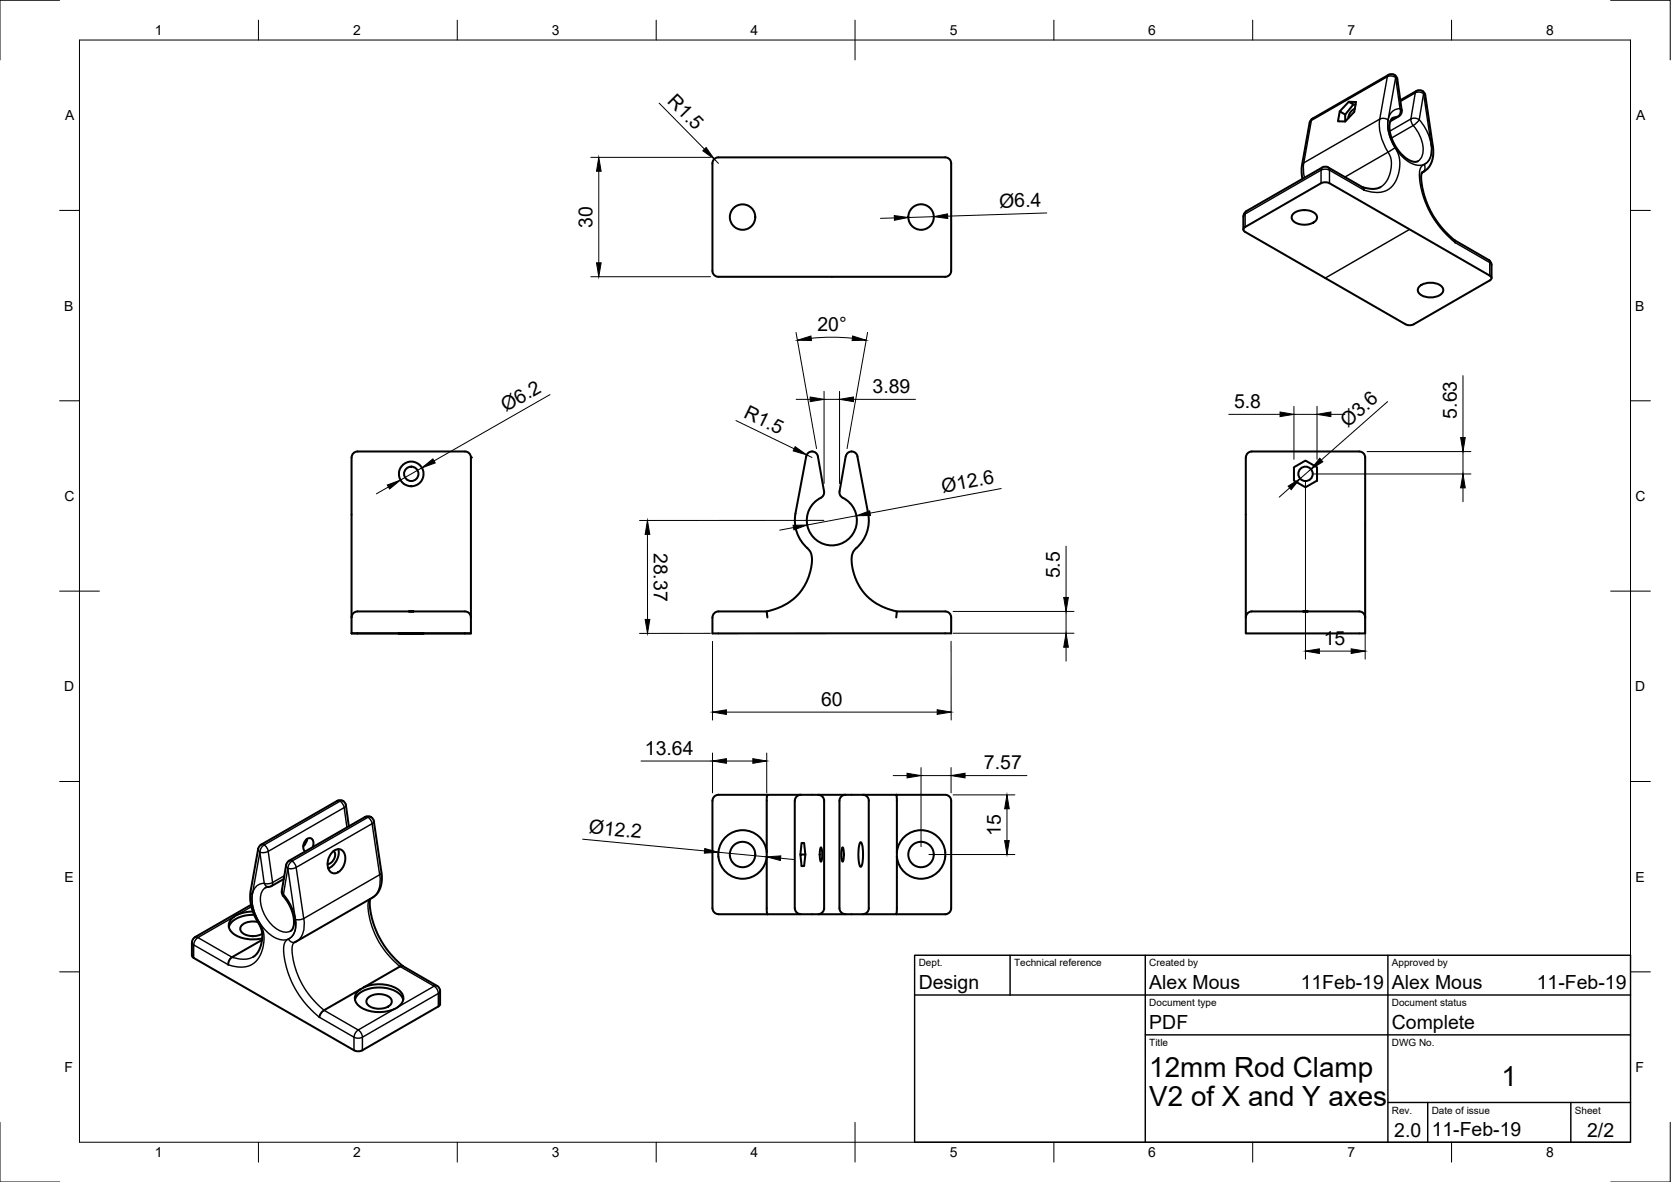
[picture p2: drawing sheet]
<svg xmlns="http://www.w3.org/2000/svg" width="420mm" height="297mm" viewBox="0 0 420 297" stroke-linecap="round" stroke-linejoin="round" font-family="sans-serif">
<!-- layer: Visible -->
<g fill="none" stroke="#000" stroke-width=".51">
<path d="M179.7 39.9l.9-.4h57.1a1.51 1.51 0 0 1 1.5 1.5v27.1a1.51 1.51 0 0 1-1.5 1.5h-57.1a1.51 1.51 0 0 1-1.5-1.5v-27.1l.1-.5zM329.3 30.8l-2 11.1 .2 3M336.9 28l-.5 2.5h1.8l2.3-2.4 .5-2.5h-1.9l1.2 .6-2.1 2.6M339.1 25.6l-2.2 2.4 1.3 .8v1.7M340.3 26.2l.5 .1M340.7 27.3a2.66 2.66 0 0 0-1.7 2.4M349.6 30.5l2.4-1.5 .5-.9-1.1-8.2a1.48 1.48 0 0 0-2.3-1.1l-19.1 11-.4 .4-.3 .6M350.2 29.6l-.7 1-.1 2.2 .6 2.1 1 2.1 1.3 1.7 1.5 1.2 1.5 .7 1.2-.1M352.1 25.2l4.1-2.3a1.49 1.49 0 0 1 2.2 1l1.9 12.9a5.9 5.9 0 0 1-2.3 6.3l-.5 .3M312.6 54.4v3.3M312.8 57.3l19.4-11.3a2.49 2.49 0 0 1 2.1 0l40.3 23.3a.63 .63 0 0 1 .4 .6 .63 .63 0 0 1-.4 .6l-19.1 11a2.3 2.3 0 0 1-2.1 0l-40.3-23.2-.4-.4zM313.4 53.1a1.49 1.49 0 0 0-.7 1.3"/>
<path d="M325.2 53.7a4.5 4.5 0 0 1 5.8 .3 1.49 1.49 0 0 1-1.2 2.1 4.2 4.2 0 0 1-4.9-1l-.1-.9zM327.8 52.8h.3M332.5 42.1l-19.1 11M334 42.1l8.6 5 .4 .7M334 42.1a1.49 1.49 0 0 0-1.5 0M342.5 47l2.5 .5 1-.1 1.1-.4M357.6 43.3l-.2 .5-.1 1.1 .4 2.5a22.6 22.6 0 0 0 8 13M357 71.9a4.4 4.4 0 0 1 5.7 .4 1.58 1.58 0 0 1-1.3 2.2 4.3 4.3 0 0 1-4.7-1 1.21 1.21 0 0 1 .3-1.6zM365.7 60.4l8.6 4.9a1.49 1.49 0 0 1 .7 1.3v3.3M365.7 60.4l.2 .6M88.4 115v44.2h1.5M88.4 115a1.49 1.49 0 0 1 1.5-1.5h27a1.49 1.49 0 0 1 1.5 1.5v40.2"/>
<path d="M313.2 115v44.2h30.1v-4M313.3 115a1.49 1.49 0 0 1 1.5-1.5h27a1.49 1.49 0 0 1 1.5 1.5v40.2M325.4 117.4l2.9-1.7 2.9 1.7v3.4l-2.9 1.7-2.9-1.7zM88.4 159.2h1.5M88.4 159.2h.1M89.9 159.2h27M100.2 159.2h6.4zM102.8 153.7h1.2zM102.8 153.7h-12.9a1.49 1.49 0 0 0-1.5 1.4M104 153.7h12.9a1.49 1.49 0 0 1 1.5 1.4M116.9 159.2h1.5M118.4 155.2v4h-1.5"/>
<path d="M118.4 159.2h.1M192.8 153.7a13.2 13.2 0 0 0 11.2-14.4l-.4-.9a10.2 10.2 0 0 1-3.6-9.4l2.7-14.3a1.49 1.49 0 0 1 1.5-1.2 1.49 1.49 0 0 1 1.5 1.2l1.5 8.8a1.91 1.91 0 0 1-1.6 2 6.3 6.3 0 0 0-.8 9.8 6.3 6.3 0 0 0 9.7-1.1 6.3 6.3 0 0 0-2.9-9.3 1.49 1.49 0 0 1-.5-1.4l1.5-8.8a1.5 1.5 0 0 1 1.5-1.2 1.5 1.5 0 0 1 1.5 1.2l2.7 14.4a10.3 10.3 0 0 1-3.6 9.4l-.5 .9-.1 1.3a13.5 13.5 0 0 0 11.4 13l-.2 1.5M192.8 153.7h-12.2a1.52 1.52 0 0 0-1.5 1.5v4h60.1v-4a1.49 1.49 0 0 0-1.5-1.5h-12.2M192.8 153.7l.2 1.5M327.7 153.7h1.1zM327.7 153.7h-12.9a1.49 1.49 0 0 0-1.5 1.4M328.8 153.7h13a1.49 1.49 0 0 1 1.5 1.4M193 199.7h-12.4a1.49 1.49 0 0 0-1.4 1.5l-.1 27a1.54 1.54 0 0 0 1.5 1.5l12.4 .1-.2-.9v-28.3l.1-.9h32.4M201.3 199.7a1.49 1.49 0 0 0-1.4 1.5l-.1 27a1.54 1.54 0 0 0 1.5 1.5M205.7 199.7a1.49 1.49 0 0 1 1.5 1.5v27a1.49 1.49 0 0 1-1.5 1.5M212.6 199.7a1.49 1.49 0 0 0-1.5 1.5v27a1.49 1.49 0 0 0 1.5 1.5M217 199.7a1.49 1.49 0 0 1 1.5 1.5l-.1 27a1.45 1.45 0 0 1-1.4 1.5"/>
<path d="M77 211l.2 .1M77.2 210.8l-.2 .8-.7 1.1M78.6 212.9a1.45 1.45 0 0 0-.8-2.3 2.14 2.14 0 0 0-1.1 3.4M83.7 214a1.79 1.79 0 0 1 2.1-.4 1.79 1.79 0 0 1 1 1.9 3.6 3.6 0 0 1-2.9 4 2.44 2.44 0 0 1-1.4-3.4l.6-1.3zM83.8 213.9a1.62 1.62 0 0 1 0 2.3 1.81 1.81 0 0 1-1.4 .9M85 213.4a4.4 4.4 0 0 1-2.4 4.8M87.7 207.7l-.7-5.3a1.49 1.49 0 0 0-2.2-1.1l-19.4 11.1-.5 .9-1.9 10.7a14.3 14.3 0 0 0 2.6 9.2l.4 1.8-.3 2.2-.8 2-1.3 1.3M94 206.4l1.9 12.8a5.9 5.9 0 0 1-2.3 6.4l-19.5 11.2M94 206.4a1.48 1.48 0 0 0-2.2-1.1l-19.4 11.2-.5 .9-1 6.5a4.3 4.3 0 0 0 1.2 2.4l1.1 1.9 .7 2.4-.1 2.2-.2 .7-.6 .5M180.6 214.2a6.1 6.1 0 0 0 5.5 6.6 6.1 6.1 0 0 0 6.7-5.5M180.6 214.1a6.1 6.1 0 0 1 6.1-5.5 6.1 6.1 0 0 1 6.1 5.5M201.3 214.7l.2-2.9h.7l.3 2.9-.3 2.9h-.7l-.2-2.9h1.2"/>
<path d="M206.4 213v-.1a5.2 5.2 0 0 1 0 3.6l-.3-1.8zM211.8 213a4.6 4.6 0 0 1 0 3.5l-.3-1.6zM216.3 211.7h.1a5.8 5.8 0 0 1 .6 4 2.52 2.52 0 0 1-.6 2.1 9.4 9.4 0 0 1-.1-6.1zM225.5 214.1a6.1 6.1 0 0 1 9.3-4.5 6.1 6.1 0 0 1 0 10.3 6.1 6.1 0 0 1-9.3-4.6M63.1 227.4l-14.1 8.1a1.57 1.57 0 0 0-.7 1.3v3.3l.4 .6 40.3 23.2a2.3 2.3 0 0 0 2.1 0l19.3-11.1 .3-.5v-3.2a1.49 1.49 0 0 0-.8-1.3M63.4 235.3h.4M63.6 229.1a6.5 6.5 0 0 0-5.7 2.3 2.52 2.52 0 0 0 1.4 3.7 9.7 9.7 0 0 0 6.6 .7M63.9 229.9a6.5 6.5 0 0 0-6.2 2.7l-.2 .4M64.8 231.7a3.9 3.9 0 0 0-4.3 1.4 1.8 1.8 0 0 0 1.6 1.9 4.8 4.8 0 0 0 3.8-.3M65.9 236.2l-7.7 4.5-.7 .9-.1 .9M67.5 222.9l-.7 .2M71.4 220.9l-3.1 1.8-.8 .2"/>
<path d="M93.1 225.9l-.1 1.4 .3 2.5 .9 3.1 1 2.5 1.3 2 1.6 2.2 3.2 3.2M193 229.8h32.4l.1-1v-28.1l-.2-1h12.4a1.51 1.51 0 0 1 1.5 1.5v27a1.51 1.51 0 0 1-1.5 1.6h-12.4M89.3 251.3a4.9 4.9 0 0 1 4.3-3 7.9 7.9 0 0 1 7.4 2.2l.4 .8M90.6 248.6a2.55 2.55 0 0 0-1.4 2.5 2.55 2.55 0 0 0 1.8 2.2 9 9 0 0 0 9-.2M91.4 248.1a9.3 9.3 0 0 1 9 .8 2.42 2.42 0 0 1-.4 4.2M92.6 250.7a4.5 4.5 0 0 1 5.7 .3 1.5 1.5 0 0 1-1.1 2.2 4.3 4.3 0 0 1-5-1.1l-.1-.5zM109.9 247.8l-8.6-5-.4-.1-19.4 11.2-.9 .8-.3 .9"/>
<circle cx="186.7" cy="54.6" r="3.2"/>
<circle cx="231.6" cy="54.5" r="3.2"/>
<circle cx="103.4" cy="119.1" r="3.1"/>
<circle cx="103.4" cy="119.1" r="1.81"/>
<circle cx="328.3" cy="119.1" r="1.81"/>
<circle cx="186.7" cy="214.7" r="3.2"/>
<circle cx="231.6" cy="214.7" r="3.2"/>
</g>
<g fill="#000">
<circle cx="118.4" cy="115" r=".25"/>
<circle cx="237.7" cy="229.8" r=".25"/>
</g>
<!-- layer: Visible Narrow -->
<g fill="none" stroke="#000" stroke-width=".36">
<path d="M348.8 19.3l-19.1 11-1.9 10.6M348.8 19.3l-1.9 10.6M348.8 19.3a1.99 1.99 0 0 1 2.1 .2M349.1 18.8l-.3 .5M350.6 18.8l.3 .7M350.9 19.5l1.1 7.8M350.9 19.5l-1.9 10.6a2.03 2.03 0 0 0-2.1-.2M350.9 19.5l.5 .4M330 29.8l-.7 1M346.9 29.9a12.3 12.3 0 0 0 2.1 8.3M346.9 29.9l-19.1 11M349 38.2l.8 2-.2 2.9-.9 2.4-.8 .9-.8 .6"/>
<path d="M349 38.2l-10.8 6.3M349 30.1a10.3 10.3 0 0 0 1.8 7M350.8 37.1l1 2.3 .1 2.5a6.7 6.7 0 0 1-3.3 6 7.5 7.5 0 0 1-5.6-.1l-8.7-5M350.8 37.1l-1.8 1.1M351.4 29.3l-1.8 1M351.4 29.3l-1.2 .3M351.7 29.2l-.3 .1M352 27.3l.5 .4M352 27.3a3.2 3.2 0 0 0-3.1 3.5 11.8 11.8 0 0 0 6.4 10.4 3.2 3.2 0 0 0 4.6-3 11.6 11.6 0 0 0-3-8.1M352 27.3a1.72 1.72 0 0 1-.6 2M352.1 25.5l3.8-2.1-1.1 6.5M354.8 29.9l-5.4 3.1"/>
<path d="M354.8 29.9a2 2 0 0 1 2.1 .2M354.8 29.9v.6l.5 1M355.3 31.5l-5.4 3.2M355.3 31.5a8.4 8.4 0 0 1 2.2 7.8l-1 1.2M356.2 22.9l-.3 .4a1.98 1.98 0 0 1 2.1 .2M356.8 30.1l1.1-6.6 2 12.9M356.9 30.1l-1.6 1.4M357.6 22.9l.4 .6 .4 .4M359.9 36.4l.4 .4M359.9 36.4a4.4 4.4 0 0 1-1.8 4.9M313.1 53.8v3.3M313.1 53.8l-.4 .6"/>
<path d="M313.4 53.1l-.3 .7M327.8 40.9l-.1 1.8 .3 2M327.8 40.9l-.4 .6M332.2 42.8l-19.1 11M332.2 42.8v3.2M332.2 42.8l1.3-.3 .8 .3M332.5 42.1l-.3 .7M334 42.1l.3 .7M334.3 42.8v3.2M354.4 57.6l-21.2 12.3M357.7 43.3h-.1M357.7 43.3l-.2 .1"/>
<path d="M358 43.1l-.2 .2M358.1 41.3a3.4 3.4 0 0 0-1.1 3.8 24 24 0 0 0 8.9 15.9l8.7 5M358.1 41.3a1.46 1.46 0 0 1-.3 1.9M374.3 65.3l.3 .7M374.6 66v3.3M374.6 66l.4 .6M64.9 213.3l.1 .4 .4 .5M65.7 212.3h.7M66.4 212.3l.6 .5 .5 1.1-1.3 .4-.8-.1M66.4 212.3l-.8 1-.2 .9M72 217.4v.2a1.11 1.11 0 0 0 1.7 .7l.8-.3M72.7 216.3l.7 .1"/>
<path d="M73.4 216.4l.6 .5 .5 1.1M73.4 216.4l-.8 1-.2 .8M74.5 218l1.9 12.8M84.8 201.3h.7M85.5 201.3l-19.1 11.1M85.5 201.3l.8 .9 .2 .8M86.2 201.3h-.7M86.5 203l-19.1 11 1.1 7.8M86.5 203l.7 4.9M87 202.4l-.5 .6M91.8 205.3l.7 .1M92.5 205.4l-19.1 11"/>
<path d="M92.5 205.4l.6 .5 .5 1.1M93.3 205.3l-.8 .1M93.6 207l1.9 12.8M93.6 207l-19.1 11M94 206.4l-.4 .6M95.5 219.8l-19.1 11M95.5 219.8a5.4 5.4 0 0 1-1.8 5.8M95.9 219.2l-.4 .6M49 235.5l.8 .1-.9 1-.2 .8-.4-.6M58.9 230.4l-9.1 5.2 8.5 4.9 1.9 .5 1.4 .1 .9-.2 1.1-.4M63 223.9l.1 .5 .4 .4M63.2 227.9l-3.5 2"/>
<path d="M63.4 224.8a10.3 10.3 0 0 0 1.8 7M65.2 231.8l1 2.3 .2 2.5a6.6 6.6 0 0 1-3.4 5.9 7.3 7.3 0 0 1-5.6 0l-8.7-5v3.2M65.2 231.8l-.2 .1M66.8 223.1a3.9 3.9 0 0 0-1.2 4.2 9.3 9.3 0 0 0 5.4 6.8l1.4 .1 .7-.2M67.5 222.9a1.18 1.18 0 0 1-1-.9 3.1 3.1 0 0 0-3.1 3.5 11.8 11.8 0 0 0 6.3 10.4 3.2 3.2 0 0 0 4.7-3.1 11.6 11.6 0 0 0-3.1-8M68.5 221.8v.5l-.2 .4M68.6 221.8l-1.3 .3-.8-.1-1.2-7.8-1.9 10.6M70.9 223.9v.5l.4 .4M71.3 224.8l1.1-6.6 1.9 12.9M71.3 224.8l-.1 .4M71.5 220.1l-3 1.7M72.5 236a3.1 3.1 0 0 0-1.1 3.5v.7a24.1 24.1 0 0 0 8.9 15.4l8.7 5.1"/>
<path d="M72.5 236a1.38 1.38 0 0 0 1.7 .8M74.1 236.8l-.5 .7-.2 1.3 .3 2.3 .7 2.5a21.7 21.7 0 0 0 7.1 10.3l8.6 4.9M74.3 231a4.4 4.4 0 0 1-1.8 5M76.4 230.8l-1.3 .4-.8-.2M76.4 230.8a5.4 5.4 0 0 1-1.8 5.8M93 225.9l-.4 1v2.3l.6 2.5 .8 2.5a22.3 22.3 0 0 0 6.6 8.7l8.6 4.9-9.2 5.3M90.1 258.8l.8 1 .2 .9M90.1 258.8l-.9 1-.2 .9M99.2 253.6l-9.1 5.2M109.9 247.8h-.7l.8 1 .2 .9M110.2 249.7v3.2M110.2 249.7l-19.1 11"/>
<path d="M110.7 249l-.5 .6M89 260.7v3.2M91.1 260.7v3.2M91.1 260.7l-1.3 .2-.8-.2"/>
</g>
<!-- layer: Border -->
<g fill="none" stroke="#000" stroke-width=".25">
<path d="M15 .1h-15v15M20 10.1h390v276.9h-390zM65 5.1v5M115 5.1v5M165 5.1v5M215 5.1v10M265 5.1v5M315 5.1v5M365 5.1v5M405 .1h15v15M15 52.9h5M410 52.9h5"/>
<path d="M15 100.7h5M410 100.7h5M15 148.6h10M405 148.6h10M15 196.4h5M410 196.4h5M15 244.2h5M410 244.2h5M0 282.1v14.9h15M65 287v5M115 287v5M165 287v5"/>
<path d="M215 282.1v9.9M265 287v5M315 287v5M365 287v5M420 282.1v14.9h-15"/>
</g>
<!-- layer: TitleBlock -->
<path d="M230 240.1h180v46.9h-180zM230 250h180M254 240.1v9.9M288 240.1v46.9M349 240.1v46.9M288 260.1h122M349 277.1h61M359 277.1v9.9M395 277.1v9.9" fill="none" stroke="#000" stroke-width=".36"/>
<!-- layer: Dimensions -->
<g fill="none" stroke="#000" stroke-width=".25">
<path d="M148.6 39.5h30M165.7 25.9l11.4 11.6M179.6 40l1 1M150.6 43v23M224.9 54.8l-3.5 .1M234.8 54.4l-6.4 .3M263.2 53.5l-24.9 .8M148.6 69.5h30M138.3 99.2l-29.2 16.6M200.2 83.5l5.1 29.2M204 85l5.2-.3 5.1 .3M207.2 98.3v23.2"/>
<path d="M211.1 98.3v23.2M218.1 83.5l-5.1 29.2M367.9 94.4v15.6M106.1 117.6l-5.4 3M185.1 105.7l14.6 7.1M200.2 100.4h3.5M202.8 114.3l1.4 .7M207.2 100.4h3.9M214.6 100.4h15.6M309 104.1h12.9M325.4 102.1v13.3M325.4 104.1h5.8"/>
<path d="M329.6 117.9l-2.7 2.4M330.3 119.1h39.5M331.2 102.1v13.3M334.6 104.1h3.6M343.7 113.5h26.1M348.9 100.9l-16.7 14.7M367.9 113.5v5.6M97.7 122.4l-3.1 1.7M162.8 134.3v21.4M199.5 132.6l-3.4 .6M207.2 130.8h-46.4M215.3 129.6l-12.4 2.3"/>
<path d="M251.7 122.8l-32.9 6.2M268.1 137.3v12.8M324.3 122.6l-2.7 2.3M328.3 121.1v44.5M343.3 131.3v34.3M367.9 122.6v3.5M178.6 159.2h-17.8M239.6 159.1h30.4M239.6 153.7h30.4M268.1 153.7v5.4M179.2 161.2v19.8M182.6 179h53"/>
<path d="M239.1 161.1l.1 19.8M268.1 162.7v3.4M331.7 163.6h8M161.2 191.2h18M179.2 189.2v10M182.6 191.2h6.7M192.8 189.2v10M224.6 194.9h3.5M231.6 192.9v19.9M231.6 194.9h7.5M239.1 192.9v6.3M239.6 199.8h15.6"/>
<path d="M242.7 194.9h15.5M146.5 210.9l30.7 2.9M180.6 214.2l12.2 1.1M180.6 214.1l.2 2M196.3 215.7l3.4 .3M233.6 214.7h21.6M253.2 203.2v8.1"/>
</g>
<g fill="#000" stroke="#000" stroke-width=".25">
<path d="M177.5 37.1l2.1 2.9-2.9-2.1zM150.6 39.5l.6 3.5h-1.2zM224.9 54.2l3.5 .5-3.5 .7zM234.8 54.4l3.5-.7v1.2zM150 66h1.2l-.6 3.5zM203.7 99.8l3.5 .6-3.5 .5zM200.5 85.5l3.4-1.1 .1 1.2zM214.4 84.4l3.4 1.1-3.6 .1zM211.1 100.4l3.5-.6v1.1zM106.1 117.6l2.7-2.3 .6 1zM199.9 112.3l2.9 2-3.4-1zM321.9 103.5l3.5 .6-3.5 .6z"/>
<path d="M331.9 115.2l.7 .8-3 1.9zM331.2 104.1l3.4-.6v1.2zM367.3 110h1.1l-.5 3.5zM97.4 121.9l3.3-1.3-2.7 2.3zM162.8 130.8l.6 3.5h-1.2zM199.4 132l3.5-.1-3.3 1.2zM215.3 129.6l3.4-1.2 .2 1.1zM323.9 122.2l3-1.9-2.2 2.7zM367.9 119.1l.5 3.5h-1.1zM162.2 155.7h1.2l-.6 3.5zM267.5 150.1h1.1l-.5 3.6zM179.2 179l3.4-.6v1.1z"/>
<path d="M235.6 178.4l3.6 .6-3.6 .5zM268.1 159.1l.5 3.6h-1.1zM328.3 163.6l3.4-.5v1.1zM339.7 163.1l3.6 .5-3.6 .6zM179.2 191.2l3.4-.5v1.1zM189.3 190.7l3.5 .5-3.5 .6zM228.1 194.3l3.5 .6-3.5 .6zM239.1 194.9l3.6-.6v1.2zM177.2 213.2l3.4 1-3.5 .2zM192.8 215.3l3.5-.2-.1 1.1zM252.6 211.3h1.2l-.6 3.4zM253.2 199.8l.6 3.4h-1.2z"/>
</g>
<g font-size="7">
<text x="289" y="270.6">12mm Rod Clamp</text>
<text x="377.5" y="273">1</text>
<text x="289" y="278.1">V2 of X and Y axes</text>
</g>
<g font-size="4.9">
<text x="167.6" y="25.6" transform="rotate(45 167.6 25.6)">R1.5</text>
<text x="251.3" y="52.3" transform="rotate(-2 251.3 52.3)">Ø6.4</text>
<text x="149" y="57.2" transform="rotate(-90 149 57.2)">30</text>
<text x="205.5" y="83.2">20°</text>
<text x="219.4" y="98.8">3.89</text>
<text x="127.2" y="103.6" transform="rotate(-30 127.2 103.6)">Ø6.2</text>
<text x="186.8" y="104.8" transform="rotate(26 186.8 104.8)">R1.5</text>
<text x="310.3" y="102.6">5.8</text>
<text x="338.9" y="107.6" transform="rotate(-41 338.9 107.6)">Ø3.6</text>
<text x="366.3" y="105.2" transform="rotate(-90 366.3 105.2)">5.63</text>
<text x="237.1" y="123.9" transform="rotate(-11 237.1 123.9)">Ø12.6</text>
<text x="164.4" y="138.9" transform="rotate(90 164.4 138.9)">28.37</text>
<text x="266.5" y="145.4" transform="rotate(-90 266.5 145.4)">5.5</text>
<text x="332.9" y="162.1">15</text>
<text x="206.5" y="177.4">60</text>
<text x="162.2" y="189.7">13.64</text>
<text x="247.4" y="193.3">7.57</text>
<text x="148" y="209.4" transform="rotate(5 148 209.4)">Ø12.2</text>
<text x="251.6" y="210.1" transform="rotate(-90 251.6 210.1)">15</text>
<text x="231" y="248.5">Design</text>
<text x="289" y="248.5">Alex Mous</text>
<text x="327" y="248.5">11Feb-19</text>
<text x="350" y="248.5">Alex Mous</text>
<text x="386.4" y="248.5">11-Feb-19</text>
<text x="289" y="258.6">PDF</text>
<text x="350" y="258.6">Complete</text>
<text x="350.6" y="285.7">2.0</text>
<text x="360" y="285.5">11-Feb-19</text>
<text x="399.1" y="285.7">2/2</text>
</g>
<g font-size="3.5">
<text x="39" y="8.8">1</text>
<text x="88.8" y="8.8">2</text>
<text x="138.8" y="8.8">3</text>
<text x="188.7" y="8.8">4</text>
<text x="238.8" y="8.8">5</text>
<text x="288.7" y="8.8">6</text>
<text x="338.8" y="8.8">7</text>
<text x="388.8" y="8.8">8</text>
<text x="16.4" y="30.2">A</text>
<text x="411.4" y="30.2">A</text>
<text x="16.2" y="78">B</text>
<text x="411.2" y="78">B</text>
<text x="16.2" y="125.9">C</text>
<text x="411.2" y="125.9">C</text>
<text x="16.2" y="173.7">D</text>
<text x="411.2" y="173.7">D</text>
<text x="16.2" y="221.6">E</text>
<text x="411.2" y="221.6">E</text>
<text x="16.2" y="269.4">F</text>
<text x="411.2" y="269.4">F</text>
<text x="39" y="290.8">1</text>
<text x="88.8" y="290.8">2</text>
<text x="138.8" y="290.8">3</text>
<text x="188.7" y="290.8">4</text>
<text x="238.8" y="290.8">5</text>
<text x="288.7" y="290.8">6</text>
<text x="338.8" y="290.8">7</text>
<text x="388.8" y="290.8">8</text>
</g>
<g font-size="2.5">
<text x="231" y="242.9">Dept.</text>
<text x="255" y="242.9">Technical reference</text>
<text x="289" y="242.9">Created by</text>
<text x="350" y="242.9">Approved by</text>
<text x="289" y="252.8">Document type</text>
<text x="350" y="252.8">Document status</text>
<text x="289" y="262.9">Title</text>
<text x="350" y="262.9">DWG No.</text>
<text x="350" y="279.9">Rev.</text>
<text x="360" y="279.9">Date of issue</text>
<text x="396" y="279.9">Sheet</text>
</g>
</svg>
